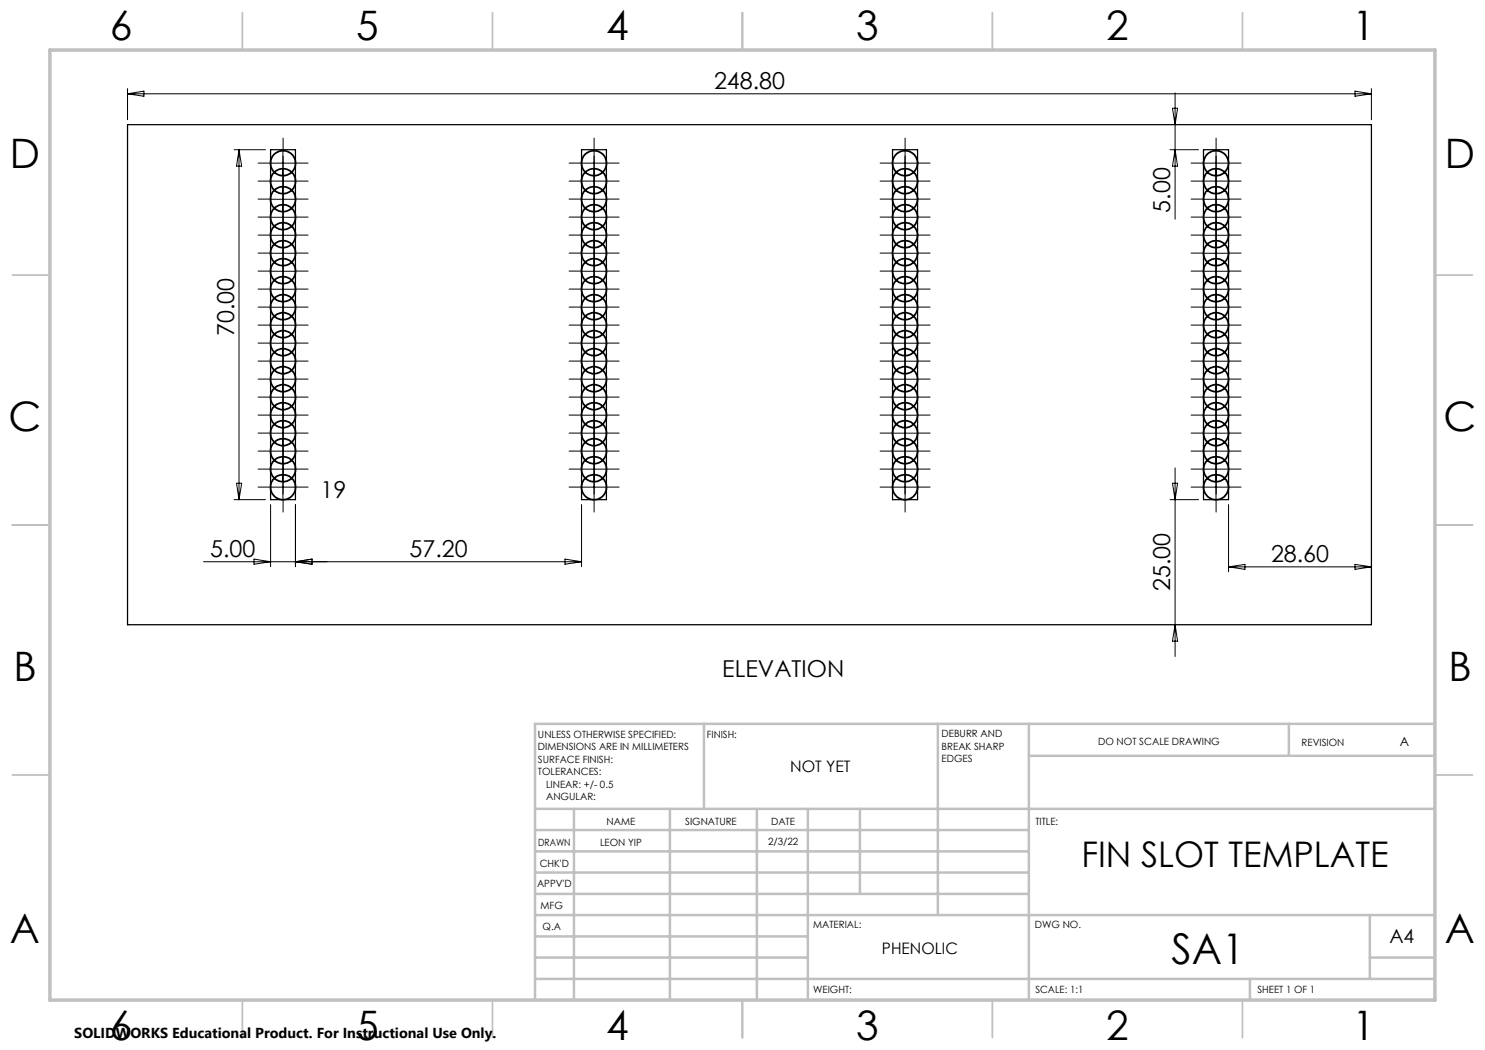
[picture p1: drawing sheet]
<svg xmlns="http://www.w3.org/2000/svg" width="297mm" height="210mm" viewBox="0 0 297 210" stroke-linecap="round" stroke-linejoin="round" font-family="sans-serif">
<g fill="none" stroke="#000" stroke-width=".35">
<circle cx="56.6" cy="32.7" r="2.5"/>
<circle cx="56.6" cy="36.3" r="2.5"/>
<circle cx="56.6" cy="39.9" r="2.5"/>
<circle cx="118.8" cy="32.7" r="2.5"/>
<circle cx="118.8" cy="39.9" r="2.5"/>
<circle cx="118.8" cy="36.3" r="2.5"/>
<circle cx="181" cy="32.7" r="2.5"/>
<circle cx="181" cy="36.3" r="2.5"/>
<circle cx="181" cy="39.9" r="2.5"/>
<circle cx="243.2" cy="32.6" r="2.49"/>
<circle cx="243.2" cy="39.8" r="2.49"/>
<circle cx="243.2" cy="36.2" r="2.49"/>
<circle cx="56.6" cy="47.1" r="2.5"/>
<circle cx="56.6" cy="54.2" r="2.5"/>
<circle cx="56.6" cy="50.6" r="2.5"/>
<circle cx="56.6" cy="57.8" r="2.5"/>
<circle cx="56.6" cy="43.5" r="2.5"/>
<circle cx="118.8" cy="47.1" r="2.5"/>
<circle cx="118.8" cy="54.2" r="2.5"/>
<circle cx="118.8" cy="50.6" r="2.5"/>
<circle cx="118.8" cy="57.8" r="2.5"/>
<circle cx="118.8" cy="43.5" r="2.5"/>
<circle cx="181" cy="47.1" r="2.5"/>
<circle cx="181" cy="54.2" r="2.5"/>
<circle cx="181" cy="50.6" r="2.5"/>
<circle cx="181" cy="43.5" r="2.5"/>
<circle cx="181" cy="57.8" r="2.5"/>
<circle cx="243.2" cy="47" r="2.49"/>
<circle cx="243.2" cy="54.2" r="2.49"/>
<circle cx="243.2" cy="50.6" r="2.49"/>
<circle cx="243.2" cy="57.8" r="2.49"/>
<circle cx="243.2" cy="43.4" r="2.49"/>
<circle cx="56.6" cy="75.8" r="2.51"/>
<circle cx="56.6" cy="72.2" r="2.51"/>
<circle cx="56.6" cy="79.4" r="2.51"/>
<circle cx="56.6" cy="65" r="2.5"/>
<circle cx="56.6" cy="68.6" r="2.5"/>
<circle cx="56.6" cy="61.4" r="2.5"/>
<circle cx="118.8" cy="75.8" r="2.51"/>
<circle cx="118.8" cy="72.2" r="2.51"/>
<circle cx="118.8" cy="79.4" r="2.51"/>
<circle cx="118.8" cy="65" r="2.5"/>
<circle cx="118.8" cy="61.4" r="2.5"/>
<circle cx="118.8" cy="68.6" r="2.5"/>
<circle cx="181" cy="79.4" r="2.51"/>
<circle cx="181" cy="72.2" r="2.51"/>
<circle cx="181" cy="75.8" r="2.51"/>
<circle cx="181" cy="61.4" r="2.5"/>
<circle cx="181" cy="68.6" r="2.5"/>
<circle cx="181" cy="65" r="2.5"/>
<circle cx="243.2" cy="79.4" r="2.5"/>
<circle cx="243.2" cy="75.8" r="2.5"/>
<circle cx="243.2" cy="72.2" r="2.5"/>
<circle cx="243.2" cy="65" r="2.49"/>
<circle cx="243.2" cy="68.6" r="2.49"/>
<circle cx="243.2" cy="61.4" r="2.49"/>
<circle cx="56.6" cy="93.8" r="2.51"/>
<circle cx="56.6" cy="97.4" r="2.51"/>
<circle cx="56.6" cy="86.6" r="2.51"/>
<circle cx="56.6" cy="83" r="2.51"/>
<circle cx="56.6" cy="90.2" r="2.51"/>
<circle cx="118.8" cy="93.8" r="2.51"/>
<circle cx="118.8" cy="97.4" r="2.51"/>
<circle cx="118.8" cy="83" r="2.51"/>
<circle cx="118.8" cy="86.6" r="2.51"/>
<circle cx="118.8" cy="90.2" r="2.51"/>
<circle cx="181" cy="93.8" r="2.51"/>
<circle cx="181" cy="97.4" r="2.51"/>
<circle cx="181" cy="83" r="2.51"/>
<circle cx="181" cy="90.2" r="2.51"/>
<circle cx="181" cy="86.6" r="2.51"/>
<circle cx="243.2" cy="93.8" r="2.5"/>
<circle cx="243.2" cy="90.2" r="2.5"/>
<circle cx="243.2" cy="97.4" r="2.5"/>
<circle cx="243.2" cy="86.6" r="2.5"/>
<circle cx="243.2" cy="83" r="2.5"/>
</g>
<g fill="none" stroke="#000" stroke-width=".2" stroke-dasharray="15.2 1.3 1.3 1.3">
<path d="M54.1 39.8h-2.5M54.1 36.2h-2.5M54.1 32.6h-2.5M56.6 37.3v-2.5M56.6 33.7v-2.5M56.6 38.7v2.5M56.6 30.1v-2.5M56.6 35.1v2.5M59.1 39.8h2.5M59.1 36.2h2.5M59.1 32.6h2.5M116.3 32.6h-2.5"/>
<path d="M116.3 39.8h-2.5M116.3 36.2h-2.5M118.8 30.1v-2.5M118.8 35.1v2.5M118.8 37.3v-2.5M118.8 33.7v-2.5M118.8 38.7v2.5M121.3 32.6h2.5M121.3 39.8h2.5M121.3 36.2h2.5M178.5 32.6h-2.5M178.5 36.2h-2.5"/>
<path d="M178.5 39.8h-2.5M181 30.1v-2.5M181 35.1v2.5M181 33.7v-2.5M181 38.7v2.5M181 37.3v-2.5M183.5 32.6h2.5M183.5 36.2h2.5M183.5 39.8h2.5M240.7 39.8h-2.5M240.7 32.6h-2.5M240.7 36.2h-2.5"/>
<path d="M243.2 37.3v-2.5M243.2 30.1v-2.5M243.2 35.1v2.5M243.2 33.7v-2.5M243.2 38.7v2.5M245.7 39.8h2.5M245.7 32.6h2.5M245.7 36.2h2.5M54.1 57.8h-2.5M54.1 50.6h-2.5M54.1 54.2h-2.5M54.1 47h-2.5"/>
<path d="M54.1 43.4h-2.5M56.6 58.9v-2.5M56.6 55.3v-2.5M56.6 48.1v-2.5M56.6 53.1v2.5M56.6 51.7v-2.5M56.6 56.7v2.5M56.6 44.5v-2.5M56.6 49.5v2.5M56.6 42.3v2.5M56.6 40.9v-2.5M56.6 45.9v2.5"/>
<path d="M59.1 57.8h2.5M59.1 50.6h2.5M59.1 54.2h2.5M59.1 47h2.5M59.1 43.4h2.5M116.3 47h-2.5M116.3 43.4h-2.5M116.3 50.6h-2.5M116.3 57.8h-2.5M116.3 54.2h-2.5M118.8 42.3v2.5M118.8 44.5v-2.5"/>
<path d="M118.8 49.5v2.5M118.8 40.9v-2.5M118.8 45.9v2.5M118.8 58.9v-2.5M118.8 48.1v-2.5M118.8 53.1v2.5M118.8 55.3v-2.5M118.8 51.7v-2.5M118.8 56.7v2.5M121.3 47h2.5M121.3 43.4h2.5M121.3 50.6h2.5"/>
<path d="M121.3 57.8h2.5M121.3 54.2h2.5M178.5 43.4h-2.5M178.5 47h-2.5M178.5 50.6h-2.5M178.5 54.2h-2.5M178.5 57.8h-2.5M181 42.3v2.5M181 40.9v-2.5M181 45.9v2.5M181 44.5v-2.5M181 49.5v2.5"/>
<path d="M181 48.1v-2.5M181 53.1v2.5M181 51.7v-2.5M181 56.7v2.5M181 55.3v-2.5M181 58.9v-2.5M183.5 43.4h2.5M183.5 47h2.5M183.5 50.6h2.5M183.5 54.2h2.5M183.5 57.8h2.5M240.7 57.8h-2.5"/>
<path d="M240.7 54.2h-2.5M240.7 50.6h-2.5M240.7 47h-2.5M240.7 43.4h-2.5M243.2 58.9v-2.5M243.2 55.3v-2.5M243.2 51.7v-2.5M243.2 56.7v2.5M243.2 48.1v-2.5M243.2 53.1v2.5M243.2 44.5v-2.5M243.2 49.5v2.5"/>
<path d="M243.2 40.9v-2.5M243.2 45.9v2.5M243.2 42.3v2.5M245.7 57.8h2.5M245.7 54.2h2.5M245.7 50.6h2.5M245.7 47h2.5M245.7 43.4h2.5M54.1 79.4h-2.5M54.1 75.8h-2.5M54.1 72.2h-2.5M54.1 68.6h-2.5"/>
<path d="M54.1 65h-2.5M54.1 61.4h-2.5M56.6 76.9v-2.5M56.6 73.3v-2.5M56.6 78.3v2.5M56.6 69.7v-2.5M56.6 74.7v2.5M56.6 66.1v-2.5M56.6 71.1v2.5M56.6 62.5v-2.5M56.6 67.5v2.5M56.6 63.9v2.5"/>
<path d="M56.6 60.3v2.5M59.1 79.4h2.5M59.1 75.8h2.5M59.1 72.2h2.5M59.1 68.6h2.5M59.1 65h2.5M59.1 61.4h2.5M116.3 61.4h-2.5M116.3 68.6h-2.5M116.3 65h-2.5M116.3 72.2h-2.5M116.3 75.8h-2.5"/>
<path d="M116.3 79.4h-2.5M118.8 63.9v2.5M118.8 60.3v2.5M118.8 66.1v-2.5M118.8 71.1v2.5M118.8 62.5v-2.5M118.8 67.5v2.5M118.8 69.7v-2.5M118.8 74.7v2.5M118.8 73.3v-2.5M118.8 78.3v2.5M118.8 76.9v-2.5"/>
<path d="M121.3 61.4h2.5M121.3 68.6h2.5M121.3 65h2.5M121.3 72.2h2.5M121.3 75.8h2.5M121.3 79.4h2.5M178.5 61.4h-2.5M178.5 65h-2.5M178.5 72.2h-2.5M178.5 68.6h-2.5M178.5 75.8h-2.5M178.5 79.4h-2.5"/>
<path d="M181 60.3v2.5M181 63.9v2.5M181 62.5v-2.5M181 67.5v2.5M181 69.7v-2.5M181 74.7v2.5M181 66.1v-2.5M181 71.1v2.5M181 73.3v-2.5M181 78.3v2.5M181 76.9v-2.5M183.5 61.4h2.5"/>
<path d="M183.5 65h2.5M183.5 72.2h2.5M183.5 68.6h2.5M183.5 75.8h2.5M183.5 79.4h2.5M240.7 79.4h-2.5M240.7 75.8h-2.5M240.7 72.2h-2.5M240.7 68.6h-2.5M240.7 65h-2.5M240.7 61.4h-2.5M243.2 76.9v-2.5"/>
<path d="M243.2 73.3v-2.5M243.2 78.3v2.5M243.2 69.7v-2.5M243.2 74.7v2.5M243.2 66.1v-2.5M243.2 71.1v2.5M243.2 62.5v-2.5M243.2 67.5v2.5M243.2 63.9v2.5M243.2 60.3v2.5M245.7 79.4h2.5M245.7 75.8h2.5"/>
<path d="M245.7 72.2h2.5M245.7 68.6h2.5M245.7 65h2.5M245.7 61.4h2.5M54.1 97.4h-2.5M54.1 93.8h-2.5M54.1 90.2h-2.5M54.1 86.6h-2.5M54.1 83h-2.5M56.6 94.9v-2.5M56.6 99.9v2.5M56.6 91.3v-2.5"/>
<path d="M56.6 96.3v2.5M56.6 87.7v-2.5M56.6 92.7v2.5M56.6 84.1v-2.5M56.6 89.1v2.5M56.6 80.5v-2.5M56.6 85.5v2.5M56.6 81.9v2.5M59.1 97.4h2.5M59.1 93.8h2.5M59.1 90.2h2.5M59.1 86.6h2.5"/>
<path d="M59.1 83h2.5M116.3 83h-2.5M116.3 86.6h-2.5M116.3 90.2h-2.5M116.3 93.8h-2.5M116.3 97.4h-2.5M118.8 81.9v2.5M118.8 80.5v-2.5M118.8 85.5v2.5M118.8 84.1v-2.5M118.8 89.1v2.5M118.8 87.7v-2.5"/>
<path d="M118.8 92.7v2.5M118.8 91.3v-2.5M118.8 96.3v2.5M118.8 94.9v-2.5M118.8 99.9v2.5M121.3 83h2.5M121.3 86.6h2.5M121.3 90.2h2.5M121.3 93.8h2.5M121.3 97.4h2.5M178.5 86.6h-2.5M178.5 83h-2.5"/>
<path d="M178.5 93.8h-2.5M178.5 90.2h-2.5M178.5 97.4h-2.5M181 81.9v2.5M181 84.1v-2.5M181 89.1v2.5M181 80.5v-2.5M181 85.5v2.5M181 91.3v-2.5M181 96.3v2.5M181 87.7v-2.5M181 92.7v2.5"/>
<path d="M181 94.9v-2.5M181 99.9v2.5M183.5 86.6h2.5M183.5 83h2.5M183.5 93.8h2.5M183.5 90.2h2.5M183.5 97.4h2.5M240.7 97.4h-2.5M240.7 93.8h-2.5M240.7 90.2h-2.5M240.7 86.6h-2.5M240.7 83h-2.5"/>
<path d="M243.2 94.9v-2.5M243.2 99.9v2.5M243.2 91.3v-2.5M243.2 96.3v2.5M243.2 87.7v-2.5M243.2 92.7v2.5M243.2 84.1v-2.5M243.2 89.1v2.5M243.2 80.5v-2.5M243.2 85.5v2.5M243.2 81.9v2.5M245.7 97.4h2.5"/>
<path d="M245.7 93.8h2.5M245.7 90.2h2.5M245.7 86.6h2.5M245.7 83h2.5"/>
</g>
<g fill="none" stroke="#000" stroke-width=".2">
<path d="M25.5 17.7v6.2M25.5 18.8h248.8M25.5 18.8l3.3-.6v1.1zM235 18.6v25.2M271 18.2l3.3 .6-3.3 .5zM274.3 17.7v6.2M46.8 29.9h6.3M47.8 29.9l.5 3.3h-1zM47.8 29.9v70M54.1 39.9h5M54.1 36.2h5M54.1 32.6h5"/>
<path d="M56.6 30.2v69.7M116.3 39.9h5M116.3 36.2h5M116.3 32.6h5M118.8 30.2v69.7M178.5 39.9h5M178.5 36.2h5M178.5 32.6h5M181 30.2v69.7M234 29.9h5.7M234.5 21.7h1l-.5 3.2zM235 29.9l.5 3.3h-1z"/>
<path d="M240.7 39.9h5M240.7 36.2h5M240.7 32.6h5M243.2 30.2v69.7M54.1 57.8h5M54.1 50.7h5M54.1 54.2h5M54.1 47.1h5M54.1 43.5h5M116.3 57.8h5M116.3 50.7h5M116.3 54.2h5"/>
<path d="M116.3 47.1h5M116.3 43.5h5M178.5 57.8h5M178.5 50.7h5M178.5 54.2h5M178.5 47.1h5M178.5 43.5h5M240.7 57.8h5M240.7 50.7h5M240.7 54.2h5M240.7 47.1h5M240.7 43.5h5"/>
<path d="M54.1 79.4h5M54.1 75.8h5M54.1 72.2h5M54.1 68.6h5M54.1 65h5M54.1 61.4h5M116.3 79.4h5M116.3 75.8h5M116.3 72.2h5M116.3 68.6h5M116.3 65h5M116.3 61.4h5"/>
<path d="M178.5 79.4h5M178.5 75.8h5M178.5 72.2h5M178.5 68.6h5M178.5 65h5M178.5 61.4h5M240.7 79.4h5M240.7 75.8h5M240.7 72.2h5M240.7 68.6h5M240.7 65h5M240.7 61.4h5"/>
<path d="M46.8 99.9h6.3M47.3 96.7h1l-.5 3.2zM54.1 97.4h5M54.1 93.8h5M54.1 90.2h5M54.1 86.6h5M54.1 83h5M116.3 97.4h5M116.3 93.8h5M116.3 90.2h5M116.3 86.6h5M116.3 83h5"/>
<path d="M178.5 97.4h5M178.5 93.8h5M178.5 90.2h5M178.5 86.6h5M178.5 83h5M234 99.9h5.7M234.5 96.7h1l-.5 3.2zM235 93.6v37.7M240.7 97.4h5M240.7 93.8h5M240.7 90.2h5M240.7 86.6h5"/>
<path d="M240.7 83h5M40.7 112.4h75.6M50.8 111.8l3.3 .6-3.3 .4zM54.1 100.9v12.4M59.1 100.9v12.4M59.1 112.4l3.3-.6v1zM113 111.8l3.3 .6-3.3 .4zM116.3 100.9v12.4M245.7 100.9v13.5M245.7 113.4h28.6M245.7 113.4l3.3-.5v1zM271 112.9l3.3 .5-3.3 .5z"/>
<path d="M235 124.9l.5 3.3h-1z"/>
</g>
<g fill="none" stroke="#c0c0c0" stroke-width=".35">
<path d="M48.5 2.5v7.5M98.5 2.5v7.5M148.5 2.5v7.5M198.5 2.5v7.5M248.5 2.5v7.5M2.5 55h7.5M287 55h7.5M2.5 105h7.5M287 105h7.5M2.5 155h7.5M287 155h7.5M48.5 200v7.5"/>
<path d="M98.5 200v7.5M148.5 200v7.5M198.5 200v7.5M248.5 200v7.5"/>
</g>
<g fill="none" stroke="#c0c0c0" stroke-width=".5">
<path d="M140.8 144.8v17M187.6 144.8v38.2M205.8 144.8v55.2M205.8 151.2h81.2M257.8 144.8v6.4M287 144.8h-180v55.2M107 161.8h180M107 178.8h98.8M107 174.5h98.8M107 170.3h98.8M107 166h98.8M114.8 161.8v38.2"/>
<path d="M134 161.8v38.2M151.4 161.8v38.2M161.6 161.8v38.2M172 161.8v17M107 195.8h180M107 191.5h54.6M107 187.3h54.6M107 183h180M250 195.8v4.2M274 191.5h13M274 183v12.8"/>
</g>
<path d="M10 10h277v190h-277z" fill="none" stroke="#c0c0c0" stroke-width=".7"/>
<path d="M25.5 24.9h248.8v100h-248.8zM54.1 29.9h5v70h-5zM116.3 29.9h5v70h-5zM178.5 29.9h5v70h-5zM240.7 29.9h5v70h-5z" fill="none" stroke="#000" stroke-width=".25"/>
<text font-size="8.5" x="234.3" y="192.7">SA1</text>
<g font-size="8.1">
<text x="22" y="8">6</text>
<text x="71.2" y="8">5</text>
<text x="121.2" y="8">4</text>
<text x="171.3" y="8">3</text>
<text x="221.3" y="8">2</text>
<text x="270.5" y="8">1</text>
<text x="2" y="33.6">D</text>
<text x="289" y="33.6">D</text>
<text x="1.7" y="86.1">C</text>
<text x="288.7" y="86.1">C</text>
<text x="2.7" y="136.1">B</text>
<text x="289.7" y="136.1">B</text>
<text x="2" y="188.6">A</text>
<text x="289" y="188.6">A</text>
<text x="22" y="208">6</text>
<text x="71.2" y="208">5</text>
<text x="121.2" y="208">4</text>
<text x="171.3" y="208">3</text>
<text x="221.3" y="208">2</text>
<text x="270.5" y="208">1</text>
</g>
<text font-size="7.1" x="216.3" y="173.4">FIN SLOT TEMPLATE</text>
<g font-size="4.7">
<text x="142.8" y="17.7">248.80</text>
<text x="234" y="42.5" transform="rotate(-90 234 42.5)">5.00</text>
<text x="46.8" y="67.2" transform="rotate(-90 46.8 67.2)">70.00</text>
<text x="64.1" y="99.5">19</text>
<text x="42" y="111.3">5.00</text>
<text x="81.9" y="111.3">57.20</text>
<text x="254.2" y="112.3">28.60</text>
<text x="234" y="118.2" transform="rotate(-90 234 118.2)">25.00</text>
<text x="144.4" y="135.4">ELEVATION</text>
</g>
<text font-size="3.9" x="277.9" y="188.5">A4</text>
<g font-size="3.2">
<text x="158" y="154.4">NOT YET</text>
<text x="176.4" y="190.9">PHENOLIC</text>
</g>
<text font-size="2.9" x="14.9" y="207.6">SOLIDWORKS Educational Product. For Instructional Use Only.</text>
<text font-size="2.5" x="279.9" y="149.1">A</text>
<g font-size="2">
<text x="107.6" y="147.6">UNLESS OTHERWISE SPECIFIED:</text>
<text x="141.4" y="147.6">FINISH:</text>
<text x="188.3" y="147.5">DEBURR AND</text>
<text x="188.3" y="150">BREAK SHARP</text>
<text x="219.6" y="149">DO NOT SCALE DRAWING</text>
<text x="260.3" y="149.2">REVISION</text>
<text x="107.6" y="150.1">DIMENSIONS ARE IN MILLIMETERS</text>
<text x="107.6" y="152.6">SURFACE FINISH:</text>
<text x="107.6" y="155.1">TOLERANCES:</text>
<text x="188.3" y="152.5">EDGES</text>
<text x="109.2" y="157.6">LINEAR: +/- 0.5</text>
<text x="109.2" y="160.1">ANGULAR:</text>
<text x="121.3" y="165">NAME</text>
<text x="137" y="164.9">SIGNATURE</text>
<text x="154.2" y="164.9">DATE</text>
<text x="207.1" y="164.9">TITLE:</text>
<text x="107.6" y="169.1">DRAWN</text>
<text x="107.9" y="173.3">CHK'D</text>
<text x="120" y="169.1">LEON YIP</text>
<text x="153.6" y="168.9">2/3/22</text>
<text x="107.4" y="177.4">APPV'D</text>
<text x="108.1" y="181.8">MFG</text>
<text x="108.5" y="186">Q.A</text>
<text x="162.6" y="185.5">MATERIAL:</text>
<text x="207" y="185.5">DWG NO.</text>
<text x="162.6" y="198.5">WEIGHT:</text>
<text x="207.1" y="198.6">SCALE: 1:1</text>
<text x="251.5" y="198.6">SHEET 1 OF 1</text>
</g>
</svg>
